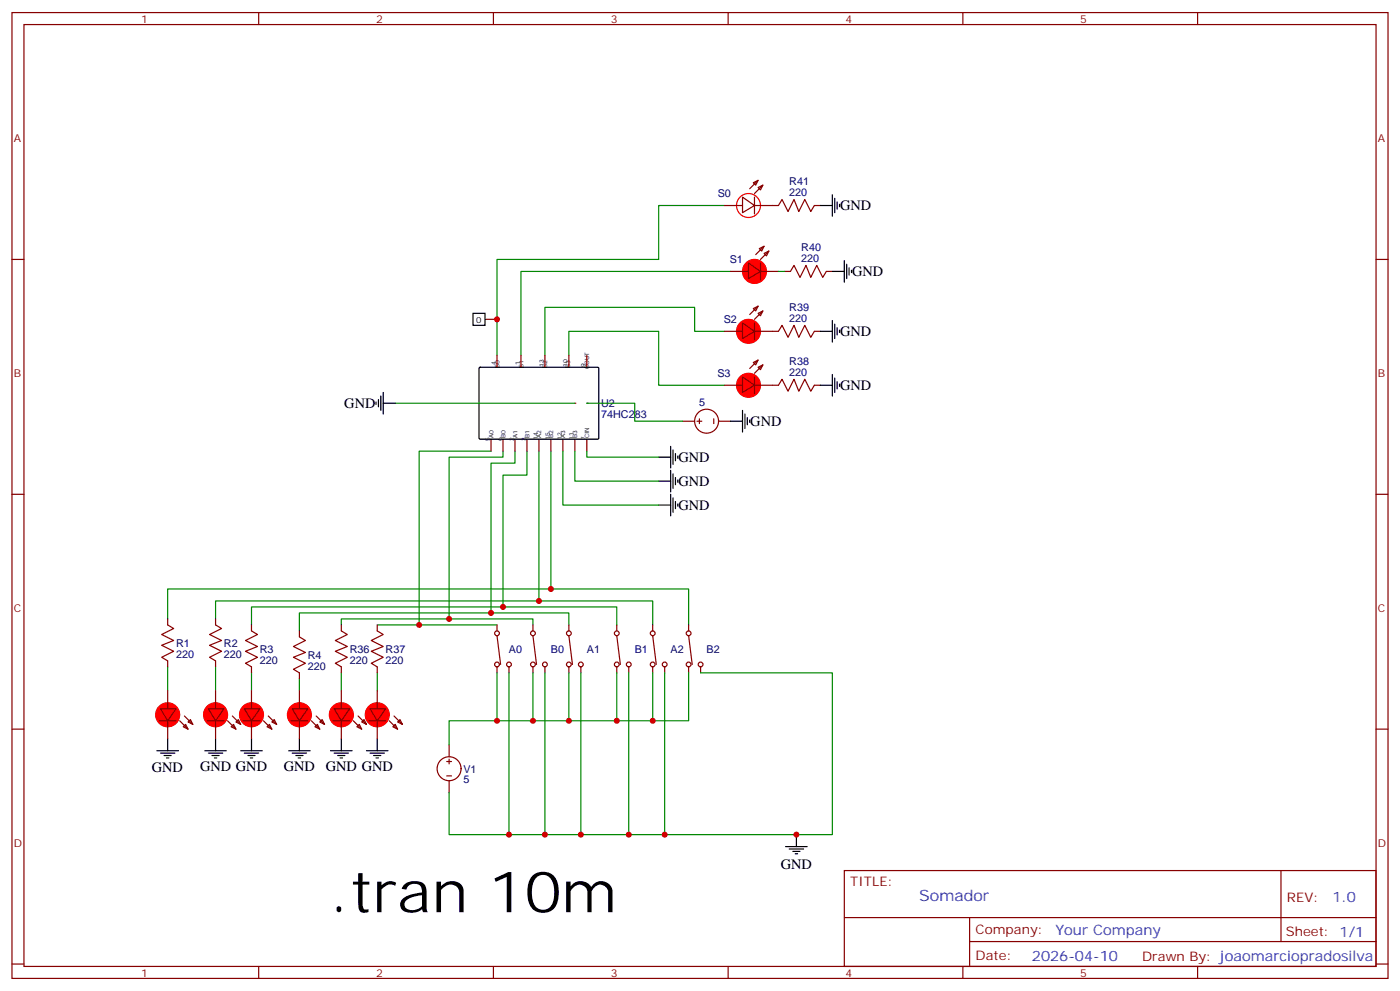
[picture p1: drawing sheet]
<svg xmlns="http://www.w3.org/2000/svg" width="412mm" height="292mm" viewBox="0 0 412 292" stroke-linecap="round" stroke-linejoin="round" font-family="sans-serif">
<g fill="none" stroke="#870000" stroke-width=".35">
<path d="M3.5 3.7h405.4v284.3h-405.4zM7.1 7.2h398.2v277.3h-398.2zM76.2 3.7v3.5M145.3 3.7v3.5M214.5 3.7v3.5M283.6 3.7v3.5M352.8 3.7v3.5M218.7 58l3.5 2.5-3.5 2.1zM221.9 53.8l1.4-.7-.7 1.4zM222.2 58v5M223.3 55.2l1.4-.7-.7 1.4zM223.3 53.1l-2.5 2.5"/>
<path d="M3.5 76.4h3.6M213.4 60.5h5.3M215.2 79.9h5.3M220.5 77.4l3.5 2.5-3.5 2.1zM222.2 60.5h7.1l1.1-1.8 1.7 3.6 1.8-3.6 1.4 3.6 1.8-3.6 1.7 3.6 1.1-1.8h1.8M223.7 73.2l1.4-.7-.7 1.4zM224 77.4v5M224 79.9h5.3M225.1 74.6l1.4-.7-.7 1.4zM225.1 72.5l-2.5 2.5M231.1 79.9h1.7l1.1-1.8 1.8 3.6 1.7-3.6 1.4 3.6 1.8-3.6 1.8 3.6 1-1.8h1.8M405.3 76.4h3.6"/>
<path d="M213.4 97.5h5.3M218.7 95.1l3.5 2.4-3.5 2.2zM221.9 90.8l1.4-.7-.7 1.4zM222.2 97.5h7.1l1.1-1.7 1.7 3.5 1.8-3.5 1.4 3.5 1.8-3.5 1.7 3.5 1.1-1.8h1.8M222.2 95.1v4.9M223.3 92.3l1.4-.8-.7 1.5zM223.3 90.1l-2.5 2.5M172.9 104.6v3.5M213.4 113.4h5.3M218.7 110.9l3.5 2.5-3.5 2.1zM221.9 106.7l1.4-.7-.7 1.4zM222.2 113.4h7.1l1.1-1.7 1.7 3.5 1.8-3.5 1.4 3.5 1.8-3.5 1.7 3.5 1.1-1.8h1.8"/>
<path d="M222.2 110.9v5M223.3 108.1l1.4-.7-.7 1.4zM223.3 106l-2.5 2.5M144.6 129.3v3.5M148.2 129.3v3.5M151.7 129.3v3.5M155.2 129.3v3.5M158.7 129.3v3.5M162.3 129.3v3.5M165.8 129.3v3.5M169.3 129.3v3.5M3.5 145.5h3.6"/>
<path d="M405.3 145.5h3.6M49.4 182.2v1.8l1.8 1-3.6 1.8 3.6 1.8-3.6 1.4 3.6 1.7-3.6 1.8 1.8 1.1v1.7M63.5 182.2v1.8l1.8 1-3.6 1.8 3.6 1.8-3.6 1.4 3.6 1.7-3.6 1.8 1.8 1.1v1.7M74.1 184v1.7l1.7 1.1-3.5 1.8 3.5 1.7-3.5 1.4 3.5 1.8-3.5 1.8 1.8 1v1.8M88.2 185.7v1.8l1.8 1.1-3.6 1.7 3.6 1.8-3.6 1.4 3.6 1.8-3.6 1.7 1.8 1.1v1.7M100.5 184v1.7l1.8 1.1-3.5 1.8 3.5 1.7-3.5 1.4 3.5 1.8-3.5 1.8 1.7 1v1.8M111.1 184v1.7l1.8 1.1-3.5 1.8 3.5 1.7-3.5 1.4 3.5 1.8-3.5 1.8 1.7 1v1.8M146.4 184v1.7M146.4 196.3v1.8M146.4 187.1l1.1 8.5M149.9 196.3v1.8M157 184v1.7"/>
<path d="M157 196.3v1.8M157 187.1l1 8.5M160.5 196.3v1.8M167.6 184v1.7M167.6 196.3v1.8M167.6 187.1l1 8.5M171.1 196.3v1.8M181.7 184v1.7M181.7 196.3v1.8M181.7 187.1l1 8.5M185.2 196.3v1.8M192.3 184v1.7"/>
<path d="M192.3 196.3v1.8M192.3 187.1l1 8.5M195.8 196.3v1.8M202.8 184v1.7M202.8 196.3v1.8M202.8 187.1l1.1 8.5M206.4 196.3v1.8M3.5 214.7h3.6M132.3 219.3v3.5M405.3 214.7h3.6M131.6 224.2h1.4M131.6 228.4h1.4"/>
<path d="M132.3 223.5v1.4M132.3 229.8v3.6M248.7 256.3h156.6v28.2h-156.6zM377.3 256.3v20.9M248.7 270.1h156.5M285.6 277.2h119.6M285.6 270.1v14.2M3.5 283.8h3.6M76.2 284.5v3.5M145.3 284.5v3.5M214.5 284.5v3.5M283.6 284.5v3.5"/>
<path d="M352.8 284.5v3.5M405.3 283.8h3.6"/>
<circle cx="146.4" cy="195.6" r=".71"/>
<circle cx="146.4" cy="186.4" r=".71"/>
<circle cx="149.9" cy="195.6" r=".71"/>
<circle cx="157" cy="186.4" r=".71"/>
<circle cx="157" cy="195.6" r=".71"/>
<circle cx="160.5" cy="195.6" r=".71"/>
<circle cx="167.6" cy="186.4" r=".71"/>
<circle cx="167.6" cy="195.6" r=".71"/>
<circle cx="171.1" cy="195.6" r=".71"/>
<circle cx="181.7" cy="186.4" r=".71"/>
<circle cx="181.7" cy="195.6" r=".71"/>
<circle cx="185.2" cy="195.6" r=".71"/>
<circle cx="192.3" cy="186.4" r=".71"/>
<circle cx="192.3" cy="195.6" r=".71"/>
<circle cx="195.8" cy="195.6" r=".71"/>
<circle cx="202.8" cy="195.6" r=".71"/>
<circle cx="202.8" cy="186.4" r=".71"/>
<circle cx="206.4" cy="195.6" r=".71"/>
<circle cx="132.3" cy="226.3" r="3.5"/>
</g>
<g fill="none" stroke="#008700" stroke-width=".35">
<path d="M213.4 60.5h-19.4v15.9h-47.6v28.2M215.2 79.9h-61.7v24.7M213.4 97.5h-8.8v-7h-44.1v14.1M167.6 104.6v-7.1h26.4v15.9h19.4M144.6 132.8h-21.1v51.2h22.9M148.2 132.8v1.8h-15.9v47.6M151.7 132.8v3.5h-7.1v44.1M155.2 132.8v7.1h-7v38.8M158.7 132.8v44.1M162.3 132.8v40.6M49.4 182.2v-8.8h153.4v10.6M49.4 196.3v7.1"/>
<path d="M63.5 182.2v-5.3h128.8v7.1M63.5 196.3v7.1M74.1 184v-5.3h107.6v5.3M74.1 198.1v5.3M88.2 199.8v3.6M100.5 184v-1.8h56.5v1.8M100.5 198.1v5.3M111.1 184h12.4M111.1 198.1v5.3M146.4 198.1v14.1M149.9 198.1v47.6M157 198.1v14.1"/>
<path d="M160.5 198.1v47.6M167.6 184v-3.6h-79.4v5.3M167.6 198.1v14.1M171.1 198.1v47.6M181.7 198.1v14.1M185.2 198.1v47.6M192.3 198.1v14.1M195.8 198.1v47.6M202.8 198.1v14.1h-70.5v7.1M206.4 198.1h38.8v47.6h-112.9v-12.3"/>
</g>
<g fill="none" stroke="#000" stroke-width=".35">
<path d="M49.4 217.5v3.5M63.5 217.5v3.5M74.1 217.5v3.5M88.2 217.5v3.5M100.5 217.5v3.5M111.1 217.5v3.5M46.2 221h6.4M47.3 221.7h4.2M48.3 222.4h2.1M49 223.1h.7M60.3 221h6.4M61.4 221.7h4.2"/>
<path d="M62.4 222.4h2.2M63.1 223.1h.8M70.9 221h6.4M72 221.7h4.2M73 222.4h2.1M73.7 223.1h.7M85 221h6.4M86.1 221.7h4.2M87.1 222.4h2.2M87.8 223.1h.7M97.4 221h6.3M98.4 221.7h4.3"/>
<path d="M99.5 222.4h2.1M100.2 223.1h.7M107.9 221h6.4M109 221.7h4.2M110.1 222.4h2.1M110.8 223.1h.7M231.4 249.2h6.4M232.5 249.9h4.2M233.5 250.6h2.2M234.2 251.4h.7M234.6 245.7v3.5"/>
</g>
<g fill="#f00" stroke="#f00" stroke-width=".35">
<circle cx="220.5" cy="113.4" r="3.5"/>
<circle cx="220.5" cy="97.5" r="3.5"/>
<circle cx="222.2" cy="79.9" r="3.5"/>
</g>
<path d="M224.7 54.5l-2.5 2.5M226.5 73.9l-2.5 2.5M224.7 91.5l-2.5 2.5M224.7 107.4l-2.5 2.5" fill="none" stroke="#800000" stroke-width=".35"/>
<circle cx="220.5" cy="60.5" r="3.5" fill="none" stroke="#f00" stroke-width=".35"/>
<circle cx="169.3" cy="118.7" r=".18" fill="#870000"/>
<path d="M146.4 104.6v3.5M153.5 104.6v3.5M160.5 104.6v3.5M167.6 104.6v3.5M172.9 129.3v3.5" fill="none" stroke="#870000" stroke-width=".35"/>
<circle cx="172.9" cy="118.7" r=".18" fill="#870000"/>
<g fill="none" stroke="#000" stroke-width=".35">
<path d="M245.2 57.3v6.4M245.9 58.4v4.2M246.6 59.4v2.2M241.7 60.5h3.5M245.2 79.9h3.5M247.3 60.1v.8M248.7 76.7v6.4M249.4 77.8v4.2M250.1 78.8v2.2M250.8 79.6v.7M139.3 92.3h3.6v3.5h-3.6zM241.7 97.5h3.5"/>
<path d="M245.2 94.4v6.3M245.9 95.4v4.3M246.6 96.5v2.1M247.3 97.2v.7M110.8 118.4v.7M111.5 117.7v2.1M112.2 116.6v4.2M112.9 118.7h3.5M112.9 115.5v6.4M141.2 108.3l.3-.2 34.7 .1 .2 .3-.1 20.6-.3 .2-34.7-.1-.2-.3zM241.7 113.4h3.5M245.2 110.2v6.4"/>
<path d="M245.9 111.3v4.2M246.6 112.4v2.1M247.3 113.1v.7M194 134.6h3.6M197.6 131.4v6.4M197.6 138.5v6.3M198.3 132.5v4.2M198.3 139.5v4.3M199 133.5v2.1M199.7 134.2v.7M215.2 124h3.5M218.7 120.8v6.4"/>
<path d="M219.4 121.9v4.2M220.1 122.9v2.2M220.8 123.6v.8M194 141.6h3.6M194 148.7h3.6M197.6 145.5v6.4M198.3 146.6v4.2M199 140.6v2.1M199 147.6v2.2M199.7 141.3v.7M199.7 148.3v.7"/>
</g>
<path d="M229.3 79.9h1.8M116.4 118.7h52.9M172.9 118.7h14.1v5.3h14.1M165.8 132.8v15.9h28.2M169.3 132.8v8.8h24.7M172.9 132.8v1.8h21.1" fill="none" stroke="#008700" stroke-width=".35"/>
<g fill="none" stroke="#870000" stroke-width=".35">
<path d="M142.9 94h3.5M201.1 124h3.5M205.3 124h1.4M206 123.3v1.4M210.3 123.3v1.4M211.7 124h3.5M46.9 212.2h5M47.3 208.7h4.6l-2.5 3.5zM49.4 203.4v5.3M49.4 212.2v5.3M54 214l.7-.7 .7 1.4zM54.3 210.8l2.5 2.5"/>
<path d="M55.4 212.5l.7-.7 .7 1.5zM61 212.2h5M61.4 208.7h4.6l-2.5 3.5zM63.5 203.4v5.3M63.5 212.2v5.3M68.1 214l.7-.7 .7 1.4zM68.4 210.8l2.5 2.5M69.5 212.5l.7-.7 .7 1.5zM71.6 212.2h5M72 208.7h4.6l-2.5 3.5zM74.1 203.4v5.3M74.1 212.2v5.3"/>
<path d="M78.7 214l.7-.7 .7 1.4zM79 210.8l2.5 2.5M80.1 212.5l.7-.7 .7 1.5zM85.7 212.2h5M86.1 208.7h4.6l-2.5 3.5zM88.2 203.4v5.3M88.2 212.2v5.3M92.8 214l.7-.7 .7 1.4zM93.1 210.8l2.5 2.5M94.2 212.5l.7-.7 .7 1.5zM98.1 212.2h4.9M98.4 208.7h4.6l-2.5 3.5z"/>
<path d="M100.5 203.4v5.3M100.5 212.2v5.3M105.1 214l.7-.7 .7 1.4zM105.5 210.8l2.4 2.5M106.5 212.5l.7-.7 .7 1.5zM108.7 212.2h4.9M109 208.7h4.6l-2.5 3.5zM111.1 203.4v5.3M111.1 212.2v5.3M115.7 214l.7-.7 .7 1.4zM116.1 210.8l2.4 2.5M117.1 212.5l.7-.7 .7 1.5z"/>
<circle cx="208.1" cy="124" r="3.5"/>
</g>
<g fill="#f00" stroke="#f00" stroke-width=".35">
<circle cx="111.1" cy="210.4" r="3.5"/>
<circle cx="100.5" cy="210.4" r="3.5"/>
<circle cx="88.2" cy="210.4" r="3.5"/>
<circle cx="74.1" cy="210.4" r="3.5"/>
<circle cx="63.5" cy="210.4" r="3.5"/>
<circle cx="49.4" cy="210.4" r="3.5"/>
</g>
<path d="M52.9 212.2l2.5 2.5M67 212.2l2.5 2.5M77.6 212.2l2.5 2.5M91.7 212.2l2.5 2.5M104.1 212.2l2.4 2.5M114.7 212.2l2.4 2.5" fill="none" stroke="#800000" stroke-width=".35"/>
<g fill="#c00">
<circle cx="158.8" cy="176.9" r=".88"/>
<circle cx="148.2" cy="178.7" r=".88"/>
<circle cx="144.6" cy="180.4" r=".88"/>
<circle cx="132.3" cy="182.2" r=".88"/>
<circle cx="123.5" cy="184" r=".88"/>
<circle cx="195.8" cy="245.7" r=".88"/>
<circle cx="171.1" cy="245.7" r=".88"/>
<circle cx="185.2" cy="245.7" r=".88"/>
<circle cx="160.5" cy="245.7" r=".88"/>
<circle cx="149.9" cy="245.7" r=".88"/>
<circle cx="234.6" cy="245.7" r=".88"/>
<circle cx="157" cy="212.2" r=".88"/>
<circle cx="167.6" cy="212.2" r=".88"/>
<circle cx="181.7" cy="212.2" r=".88"/>
<circle cx="192.3" cy="212.2" r=".88"/>
<circle cx="146.4" cy="212.2" r=".88"/>
<circle cx="146.4" cy="94" r=".88"/>
<circle cx="162.3" cy="173.4" r=".88"/>
</g>
<text font-size="16.9" x="97" y="268.5">.tran 10m</text>
<text font-size="4.6" fill="#00f" x="270.8" y="265.3">Somador</text>
<g font-size="4.2">
<text x="247.5" y="61.9">GND</text>
<text x="251" y="81.3">GND</text>
<text x="247.5" y="99">GND</text>
<text x="247.5" y="114.8">GND</text>
<text x="101.4" y="120.1">GND</text>
<text x="221" y="125.4">GND</text>
<text x="199.8" y="136">GND</text>
<text x="199.8" y="143.1">GND</text>
<text x="199.8" y="150.1">GND</text>
<text x="44.7" y="227.2">GND</text>
<text x="58.9" y="227.1">GND GND</text>
<text x="83.6" y="227.1">GND</text>
<text x="96" y="227.1">GND GND</text>
<text x="230" y="255.9">GND</text>
</g>
<g font-size="4.2" fill="#00f">
<text x="392.5" y="265.6">1.0</text>
<text x="310.9" y="275.1">Your Company</text>
<text x="304" y="282.9">2026-04-10</text>
</g>
<g font-size="3.9" fill="#800">
<text x="250.5" y="260.9">TITLE:</text>
<text x="379.1" y="265.6">REV:</text>
<text x="287.4" y="275.1">Company:</text>
<text x="378.7" y="275.7">Sheet: 1/1</text>
<text x="287.4" y="282.8">Date:</text>
<text x="336.4" y="282.8">Drawn By: joaomarciopradosilva</text>
</g>
<g font-size="3.2" fill="#800">
<text x="41.6" y="6.7">1</text>
<text x="110.8" y="6.7">2</text>
<text x="179.9" y="6.7">3</text>
<text x="249.1" y="6.7">4</text>
<text x="318.2" y="6.7">5</text>
<text x="4.1" y="41.8">A</text>
<text x="405.9" y="41.8">A</text>
<text x="4.1" y="110.9">B</text>
<text x="405.9" y="110.9">B</text>
<text x="4.1" y="180.1">C</text>
<text x="405.9" y="180.1">C</text>
<text x="4.1" y="249.2">D</text>
<text x="405.9" y="249.2">D</text>
<text x="41.6" y="287.5">1</text>
<text x="110.8" y="287.5">2</text>
<text x="179.9" y="287.5">3</text>
<text x="249.1" y="287.5">4</text>
<text x="318.2" y="287.5">5</text>
</g>
<g font-size="3.2" fill="#000080">
<text x="211.4" y="58.1">S0</text>
<text x="232.5" y="57.7">220</text>
<text x="232.5" y="54.6">R41</text>
<text x="214.9" y="77.5">S1</text>
<text x="236" y="77.1">220</text>
<text x="236" y="74">R40</text>
<text x="213.2" y="95.1">S2</text>
<text x="232.5" y="94.7">220</text>
<text x="232.5" y="91.6">R39</text>
<text x="232.5" y="107.5">R38</text>
<text x="211.3" y="111">S3</text>
<text x="232.5" y="110.6">220</text>
<text x="177.1" y="119.9">U2</text>
<text x="206" y="119.4">5</text>
<text x="177.1" y="123">74HC283</text>
<text x="51.9" y="190.4">R1</text>
<text x="66" y="190.4">R2</text>
<text x="51.9" y="193.6">220</text>
<text x="66" y="193.6">220</text>
<text x="76.6" y="195.4">220</text>
<text x="76.6" y="192.2">R3</text>
<text x="90.7" y="197.2">220</text>
<text x="90.7" y="193.9">R4</text>
<text x="103" y="195.4">220</text>
<text x="103" y="192.2">R36</text>
<text x="113.6" y="195.4">220</text>
<text x="113.6" y="192.2">R37</text>
<text x="149.9" y="192.2">A0</text>
<text x="162.3" y="192.2">B0</text>
<text x="172.9" y="192.2">A1</text>
<text x="187" y="192.2">B1</text>
<text x="197.6" y="192.2">A2</text>
<text x="208.1" y="192.2">B2</text>
<text x="136.5" y="227.5">V1</text>
<text x="136.5" y="230.6">5</text>
</g>
<text font-size="2.5" x="140.3" y="95.1">0</text>
<g font-size="1.8">
<text x="146" y="107.6" transform="rotate(-90 146 107.6)">4</text>
<text x="153.1" y="107.6" transform="rotate(-90 153.1 107.6)">1</text>
<text x="160.2" y="107.9" transform="rotate(-90 160.2 107.9)">13</text>
<text x="167.2" y="107.9" transform="rotate(-90 167.2 107.9)">10</text>
<text x="172.5" y="107.9" transform="rotate(-90 172.5 107.9)">9</text>
<text x="147.1" y="108.4" transform="rotate(-90 147.1 108.4)">S0</text>
<text x="154.2" y="108.4" transform="rotate(-90 154.2 108.4)">S1</text>
<text x="161.2" y="108.4" transform="rotate(-90 161.2 108.4)">S2</text>
<text x="167.9" y="108.4" transform="rotate(-90 167.9 108.4)">S3</text>
<text x="173.6" y="108.7" transform="rotate(-90 173.6 108.7)">COUT</text>
<text x="144.3" y="129.8" transform="rotate(-90 144.3 129.8)">5</text>
<text x="145.3" y="129" transform="rotate(-90 145.3 129)">A0</text>
<text x="147.8" y="129.8" transform="rotate(-90 147.8 129.8)">6</text>
<text x="148.9" y="129" transform="rotate(-90 148.9 129)">B0</text>
<text x="151.3" y="129.8" transform="rotate(-90 151.3 129.8)">2</text>
<text x="152.4" y="129" transform="rotate(-90 152.4 129)">A1</text>
<text x="154.9" y="129.8" transform="rotate(-90 154.9 129.8)">3</text>
<text x="155.9" y="129" transform="rotate(-90 155.9 129)">B1</text>
<text x="158.4" y="129.5" transform="rotate(-90 158.4 129.5)">14</text>
<text x="159.5" y="129" transform="rotate(-90 159.5 129)">A2</text>
<text x="161.9" y="129.5" transform="rotate(-90 161.9 129.5)">15</text>
<text x="163" y="129" transform="rotate(-90 163 129)">B2</text>
<text x="165.5" y="129.5" transform="rotate(-90 165.5 129.5)">12</text>
<text x="166.5" y="129" transform="rotate(-90 166.5 129)">A3</text>
<text x="169" y="129.5" transform="rotate(-90 169 129.5)">11</text>
<text x="170" y="129" transform="rotate(-90 170 129)">B3</text>
<text x="172.5" y="129.5" transform="rotate(-90 172.5 129.5)">7</text>
<text x="173.6" y="129" transform="rotate(-90 173.6 129)">CIN</text>
</g>
</svg>
